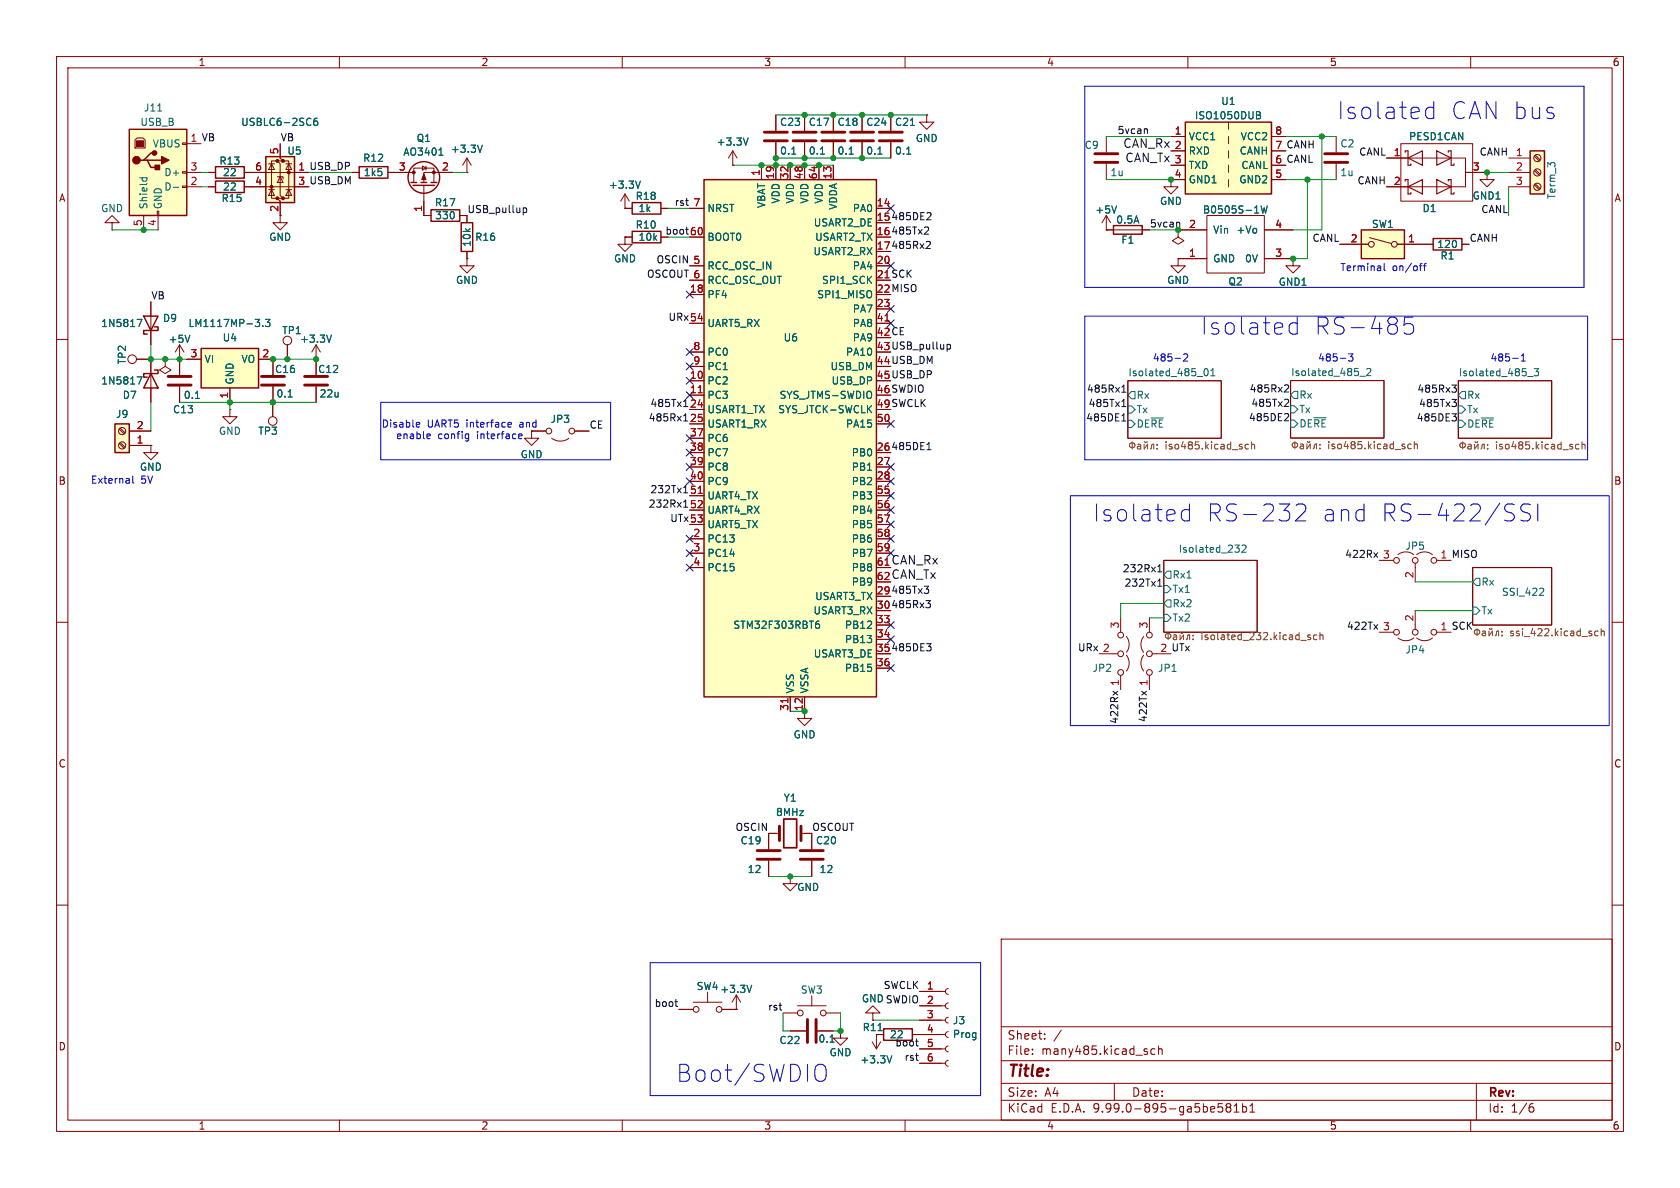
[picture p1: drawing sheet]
<svg xmlns="http://www.w3.org/2000/svg" width="297mm" height="210mm" viewBox="0 0 297 210" stroke-linecap="round" stroke-linejoin="round" font-family="sans-serif">
<g fill="none" stroke="#840000" stroke-width=".18">
<path d="M10 10h277v190h-277zM12 12h273v186h-273zM60 10v2M110 10v2M160 10v2M210 10v2M260 10v2M74.9 38.1h1.3M81.3 38.1h1.2v1.3M82.5 30.5h.1M82.5 27.9l-.7 1.3M82.5 27.9l.8 1.3"/>
<path d="M82.5 27.9v2.6M110.5 36.8h1.3M116.8 36.8h1.3M129.5 29.2h.1M129.5 26.7l-.7 1.2M129.5 26.7l.8 1.2M129.5 26.7v2.5M137.2 20.3v2.8M137.2 25.1v2.8M147.3 20.3v2.8M147.3 25.1v2.8M152.4 20.3v2.8"/>
<path d="M152.4 25.1v2.8M245.1 27.9h3.8M245.1 33h3.8M247.6 25.4h12.7v10.2h-12.7zM249.2 27.9h9.9v5.1h-9.9M259.1 30.5h3.8M26.7 53.3v7.7M82.5 45.7v1.3h-1.2l1.2 1.3 1.3-1.3h-1.3M82.5 45.7h.1M82.5 44.5v1.2M10 60h2M24.1 63.5h2.6"/>
<path d="M31.7 63.5h.1M31.7 61l-.7 1.2M31.7 61l.8 1.2M31.7 61v2.5M48.3 63.5v2.8M48.3 68.3v2.8M50.8 61v2.5M55.9 63.5h.1M55.9 61v5.3M55.9 68.3v2.8M55.9 61l-.8 1.2M55.9 61l.7 1.2"/>
<path d="M199.4 67.3h16.5v10.2h-16.5zM228.2 67.3h16.5v10.1h-16.5zM257.8 67.3h16.5v10.2h-16.5zM285 60h2M205.7 99.1h16.5v12.7h-16.5zM10 110h2M202.2 115.8a2.26 2.26 0 0 0 0 2.8M202.2 112.5a2.26 2.26 0 0 0 0 2.8M203.2 109.2v2.6M203.2 119.4v2.5M203.7 115.6h.8M243.8 111.8h2.6"/>
<path d="M247.1 112.8a2.26 2.26 0 0 0 2.8 0M250.2 108v3.3M250.4 112.8a2.26 2.26 0 0 0 2.8 0M254 111.8h2.5M260.3 100.3h14v10.2h-14zM285 110h2M142.2 125.7v1.3h1.3l-1.3 1.3-1.2-1.3h1.2M10 160h2M138.4 179.1h2.6M141 177.8h5M143.5 176v1.8M146 179.1h2.6"/>
<path d="M154.3 179.1h1.3l-1.3-1.3-1.3 1.3h1.3v1.2M177 166h108v32h-108zM285 160h2M60 198v2M110 198v2M139.7 182.2h2.8M144.5 182.2h2.8M154.3 180.3h.1M154.9 182.9h1.3M160 198v2M161.3 182.9h1.3M177 194.5h108"/>
<path d="M177 191.5h108M177 187.5h108M177 181.5h108M182.5 186.3v.1M182.5 185.5v.1M184.7 183.6v.1M184.7 182.8v.1M187.6 182.1l-1.3 2M197 191.5v3M204.2 185.5l-.5-.1-.2 .3v.4l.1 .2h.6M204.8 185.5l.2-.1 .4 .1 .1 .9M204.8 184.9v1.5"/>
<path d="M210 198v2M215.4 195.1h.7M215.9 195.7l.3 .3v.3l-.3 .3M217 195.7l-.3-.2 .3-.4 .5 .1 .1 .2-.3 .3M217 195.7l-.3 .3 .1 .5 .2 .1 .5-.1 .1-.2-.1-.4-.2-.2M217 195.7h.3M218.2 196.6h.8M218.2 195.5l.4-.4v1.5M219.7 195.7l.4-.1 .3 .3v.4l-.2 .2h-.5M219.7 195.1v1.5M221 196.6h.8M221 195.5l.4-.4v1.5"/>
<path d="M260 198v2M261 191.5v6.5M270.6 195.7h.4l.2 .3-.1 .5-.5 .1M271 195.1l-.4 .1"/>
<circle cx="23.4" cy="63.5" r=".76"/>
<circle cx="50.8" cy="60.2" r=".76"/>
<circle cx="203.2" cy="118.9" r=".51"/>
<circle cx="203.2" cy="115.6" r=".51"/>
<circle cx="203.2" cy="112.3" r=".51"/>
<circle cx="246.9" cy="111.8" r=".51"/>
<circle cx="250.2" cy="111.8" r=".51"/>
<circle cx="253.5" cy="111.8" r=".51"/>
<circle cx="141.5" cy="179.1" r=".51"/>
<circle cx="145.5" cy="179.1" r=".51"/>
</g>
<g fill="none" stroke="#006464" stroke-width=".18">
<path d="M85.3 25.7l-.5 1.2M132.3 24.4l-.5 1.3M140 27.2h.7M150.1 27.2h.7M155.2 27.2h.7M24.2 56.5h.9l-.6 1.2M33.6 59.3l-.5 1.2M58.6 59.2l-.4 1.3M50.9 70.2h.8M199.4 74.3h.6l.7 .6-.7 .7h-.6zM199.4 71.8h.6l.7 .6-.7 .6h-.6zM200 69.2h.7v1.3h-.7l-.6-.6z"/>
<path d="M203.5 73.9h2.2M213 65.3l.2-.1a.68 .68 0 0 1 .4 .6 .68 .68 0 0 1-.4 .6l-.2-.1-.1-.3zM214.1 66.4h.7M214.1 65.5l.3-.3v1.2M228.2 74.3h.6l.6 .6-.6 .6h-.6zM228.2 71.7h.6l.6 .7-.6 .6h-.6zM228.2 69.8l.6-.6h.6v1.2h-.6zM232.3 73.9h2.1M240.4 66.5h1M241.6 65.3l.5-.2 .2 .4-.7 .9h.7M257.8 74.3h.6l.7 .6-.7 .7h-.6zM257.8 71.8h.6l.7 .6-.7 .6h-.6z"/>
<path d="M257.8 69.9l.6-.7h.7v1.3h-.7zM261.9 73.9h2.2M270.1 66.6h.9M271.2 65.2h.8l-.4 .4 .3 .2v.5l-.1 .1-.6-.1M218.3 96.4h.8l-.4 .4M218.8 96.8l.3 .3v.3l-.3 .2M219.6 96.5l.5-.1 .2 .3-.8 .9h.8M205.7 108.6h.7l.6 .6-.6 .7h-.7zM205.7 103.5h.7l.6 .6-.6 .7h-.7zM206.4 106h.6v1.3h-.6l-.7-.6zM206.4 101h.6v1.2h-.6l-.7-.6zM260.3 107.3h.7l.6 .7-.6 .6h-.7z"/>
<path d="M261 102.2h.6v1.3h-.6l-.7-.6zM272.7 104l.2 .2-.1 .3-.7 .7h.8M146.7 184.2h.8M155.2 182.2h.8"/>
</g>
<g fill="none" stroke="#725600" stroke-width=".18">
<path d="M200.2 78.1v1.3M201.1 78.6h.5l.1 .8M201.7 78.8l-.5 .1-.1 .2 .1 .3 .5-.1M202.3 78.5v.9l.6-.9v.9M202.3 78l.2 .2 .3-.2M203.4 79.4l.4-.9h.2v.9M204.6 79.3v.1M204.6 78.6v.1M220.7 78.6l-.3-.1-.3 .3 .1 .5h.5M221.3 78.7l.1-.2 .3 .1 .1 .8M221.3 78.1v1.3M228.9 78.1v1.2"/>
<path d="M229.9 78.6h.5v.7M230.4 78.8l-.4 .1-.2 .1 .2 .3h.4M231 78.5v.8l.6-.8v.8M231.1 78l.2 .2 .3-.2M232.1 79.3l.5-.8h.1v.8M233.3 78.6v.1M233.3 79.2v.1M249.5 78.6l-.4-.1-.2 .2 .1 .6h.5M250 78.6l.2-.1 .3 .1 .1 .7M250 78.1v1.2M258.6 78.1v1.3M259.5 78.6h.5l.1 .8"/>
<path d="M260.1 78.8l-.4 .1-.2 .2 .2 .3 .4-.1M260.7 78.5v.9l.6-.9v.9M260.8 78l.1 .2 .3-.2M261.8 79.4l.4-.9h.2v.9M263 79.3v.1M263 78.6v.1M279.1 78.6l-.3-.1-.3 .3 .2 .5h.4M279.7 78.7l.2-.2 .3 .1v.8M279.7 78.1v1.3M206.5 111.8v1.3M207.5 112.3h.5v.8M208 112.5l-.4 .1-.2 .2 .2 .3 .4-.1"/>
<path d="M208.6 112.2v.9l.6-.9v.9M208.7 111.8l.2 .1 .3-.1M209.7 113.1l.4-.9h.2v.9M210.9 113v.1M210.9 112.3v.1M231.2 112.5l.5 .3-.2 .3-.3-.1M231.7 112.3l-.3-.1-.2 .2M232.8 112.3l-.4-.1-.2 .3 .1 .5h.5M233.4 112.4l.1-.2 .3 .1 .1 .8M233.4 111.8v1.3M260.7 111.5a.48 .48 0 0 1 .7-.1 .48 .48 0 0 1 0 .7l-.4 .1-.3-.2M261.1 111.1v1.3"/>
<path d="M262.1 111.6h.5v.8M262.6 111.9h-.4l-.2 .2 .2 .3 .4-.1M263.2 111.6v.8l.6-.8v.8M263.3 111.1l.2 .1 .3-.1M264.3 112.4l.4-.8h.2v.8M265.5 112.3v.1M265.5 111.6v.1M282.5 111.6h-.3l-.3 .2 .1 .5h.5M283.1 111.7l.1-.1h.4v.8M283.1 111.1v1.3"/>
<circle cx="200.2" cy="78.7" r=".47"/>
<circle cx="228.9" cy="78.7" r=".47"/>
<circle cx="258.6" cy="78.7" r=".47"/>
<circle cx="206.5" cy="112.4" r=".47"/>
</g>
<path d="M76.2 37.1h5.1v2h-5.1zM81.5 39.4h2.1v5.1h-2.1zM111.8 35.8h5v2h-5zM25.4 55.9h2.5l-1.2 2.5zM27.3 57.8h.6v.6h-2.5v.7h.6M156.2 181.9h5.1v2h-5.1z" fill="none" stroke="#840000" stroke-width=".25"/>
<path d="M135.1 23.4h4.1M135.1 24.9h4.1M145.3 23.4h4.1M145.3 24.9h4.1M150.4 23.4h4M150.4 24.9h4M46.2 66.5h4.1M46.2 68.1h4.1M53.8 66.5h4.1M53.8 68.1h4.1M142.7 180.2v4.1M144.3 180.2v4.1" fill="none" stroke="#840000" stroke-width=".51"/>
<path d="M248.4 26.9v-.2h.5v2.5h.5v-.2M248.4 32v-.2h.5v2.5h.5v-.3M248.9 27.9l2.6-1.2v2.5zM248.9 33l2.6-1.2v2.5zM254 26.7l2.5 1.2-2.5 1.3zM254 31.8l2.5 1.2-2.5 1.3zM256 26.9v-.2h.5v2.5h.5v-.2M256 32v-.2h.5v2.5h.5v-.3" fill="none" stroke="#840000" stroke-width=".2"/>
<path d="M270.5 26.7h2.5v7.6h-2.5z" fill="#ffffc2"/>
<path d="M270.5 26.7h2.5v7.6h-2.5z" fill="none" stroke="#840000" stroke-width=".25"/>
<g fill="none" stroke="#840000" stroke-width=".18">
<path d="M262.9 30.5v1.3h1.3l-1.3 1.2-1.3-1.2h1.3M262.9 30.5h.1M266.7 27.9h3.8M266.7 30.5h3.8M266.7 33h3.8M271.2 27.6l.9 .8M271.2 30.1l.9 .9M271.2 32.7l.9 .8M271.4 27.4l.9 .9M271.4 30l.9 .8M271.4 32.5l.9 .9"/>
<circle cx="271.8" cy="30.5" r=".63"/>
<circle cx="271.8" cy="33" r=".63"/>
<circle cx="271.8" cy="27.9" r=".63"/>
</g>
<path d="M124.5 31.8h30.4v91.4h-30.4z" fill="#ffffc2"/>
<path d="M124.5 31.8h30.4v91.4h-30.4zM253.4 42.2h5v2h-5z" fill="none" stroke="#840000" stroke-width=".25"/>
<g fill="none" stroke="#840000" stroke-width=".18">
<path d="M121.9 36.8h2.6M134.6 29.2v2.6M137.2 29.2v2.6M139.7 29.2v2.6M142.2 20.3v2.8M142.2 25.1v2.8M142.2 29.2v2.6M144.8 29.2v2.6M147.3 29.2v2.6M154.9 36.8h2.6M154.9 39.4h2.6M236.2 24.1v2.8"/>
<path d="M236.2 29v2.8M121.9 41.9h2.6M121.9 47h2.6M121.9 49.5h2.6M121.9 52.1h2.6M121.9 57.2h2.6M154.9 41.9h2.6M154.9 47h2.6M154.9 57.2h2.6M154.9 44.5h2.6M154.9 54.6h2.6M252.1 43.2h1.3"/>
<path d="M258.4 43.2h1.3M121.9 62.2h2.6M121.9 64.8h2.6M121.9 67.3h2.6M121.9 69.9h2.6M121.9 72.4h2.6M121.9 74.9h2.6M121.9 77.5h2.6M154.9 74.9h2.6M121.9 80h2.6M121.9 82.6h2.6M121.9 85.1h2.6"/>
<path d="M121.9 87.6h2.6M121.9 90.2h2.6M121.9 92.7h2.6M121.9 95.3h2.6M121.9 97.8h2.6M154.9 80h2.6M154.9 82.6h2.6M154.9 85.1h2.6M154.9 87.6h2.6M154.9 90.2h2.6M154.9 92.7h2.6M154.9 95.3h2.6"/>
<path d="M154.9 97.8h2.6M121.9 100.3h2.6M154.9 100.3h2.6M154.9 102.9h2.6M154.9 105.4h2.6M154.9 108h2.6M154.9 110.5h2.6M154.9 113h2.6M154.9 115.6h2.6M154.9 118.1h2.6M139.7 123.2v2.5M142.2 123.2v2.5"/>
<path d="M135.9 147.3h1.9M141.6 147.3h1.9M162.6 175.3h4.5M162.6 177.8h4.5M167.6 174.8l-.3 .1-.2 .4 .2 .3 .3 .2M167.6 177.3l-.3 .1-.2 .4 .2 .4 .3 .1M167.6 179.8l-.3 .2-.2 .3 .2 .4 .3 .1M154.2 184.2l.7 1.2M154.9 182.9v2.5M155.7 184.2l-.8 1.2M162.6 180.3h4.5M162.6 182.9h4.5"/>
<path d="M162.6 185.4h4.5M162.6 188h4.5M167.6 182.4l-.3 .1-.2 .4 .2 .3 .3 .2M167.6 184.9l-.3 .2-.2 .3 .2 .4 .3 .1M167.6 187.5l-.3 .1-.2 .4 .2 .3 .3 .2"/>
</g>
<path d="M156.5 56.7h.7M123.4 69.4h.8M123.4 87.2h.8M156.5 99.9h.7M139.3 123.5v.7" fill="none" stroke="#a90000" stroke-width=".18"/>
<path d="M145 27.2h.8M153.5 72.2l.6 .8M153.9 69.2a.9 .9 0 0 1 0 1.2M154.1 71.7l-.7 .7M144.3 110.3h.3l.3 .2-.1 .5h-.5M144.8 109.8l-.5 .1M157.7 186.6l-.5 1.3" fill="none" stroke="#006464" stroke-width=".18"/>
<path d="M140.2 23.4h4.1M140.2 24.9h4.1M234.2 27.2h4.1M234.2 28.7h4.1M137.8 146.1v2.5M141.6 146.1v2.5" fill="none" stroke="#840000" stroke-width=".51"/>
<path d="M138.6 144.8h2.2v5.1h-2.2z" fill="none" stroke="#840000" stroke-width=".3"/>
<path d="M240.7 40.6h7.6v5.1h-7.6z" fill="#ffffc2"/>
<g fill="none" stroke="#840000" stroke-width=".18">
<path d="M236.9 43.2h5M242.1 42l3.9 1.1M247 43.2h5.1M148.6 182.2v1.3h1.3l-1.3 1.3-1.3-1.3h1.3M148.6 182.2h.1"/>
<circle cx="242.4" cy="43.2" r=".51"/>
<circle cx="246.5" cy="43.2" r=".51"/>
</g>
<path d="M240.7 40.6h7.6v5.1h-7.6z" fill="none" stroke="#840000" stroke-width=".25"/>
<path d="M20.3 74.9h2.6v5.1h-2.6z" fill="#ffffc2"/>
<path d="M20.3 74.9h2.6v5.1h-2.6zM26.7 66l1.2 2.6h-2.5zM27.3 65.4h.6v.6h-2.5v.7h.6" fill="none" stroke="#840000" stroke-width=".25"/>
<g fill="none" stroke="#840000" stroke-width=".18">
<path d="M19.8 39.4h1.3l-1.3-1.3-1.3 1.3h1.3v1.2M207 31.8v1.2h1.3l-1.3 1.3-1.3-1.3h1.3M213.4 38.1h10.1v10.2h-10.1zM19.8 40.6h.1M110.5 41.9v1.3h1.3l-1.3 1.3-1.3-1.3h1.3M110.5 41.9h.1M208.3 45.7v1.3h1.2l-1.2 1.3-1.3-1.3h1.3M208.3 45.7h.1M208.3 40.6h5.1M208.3 45.7h5.1M223.5 40.6h5.1M223.5 45.7h5.1"/>
<path d="M21.1 78.4l.8 .8M21.1 75.9l.8 .8M21.3 78.2l.8 .9M21.3 75.7l.8 .8M22.9 78.7h3.8M22.9 76.2h3.8M26.7 78.7v1.3h1.2l-1.2 1.3-1.3-1.3h1.3M26.7 78.7h.1M26.7 63.5v7.6M29.2 63.5v1.3l1 .6-1 .6-1-.6 1-.6M29.2 63.5h.1M31.7 63.5v2.8"/>
<path d="M31.7 68.3v2.8M243.8 99.1h2.6M247.1 98a2.26 2.26 0 0 1 2.8 0M250.2 99.6v3.3M250.4 98a2.26 2.26 0 0 1 2.8 0M254 99.1h2.5M194.3 115.6h3.3M198.1 109.2v2.6M198.1 119.4v2.5M199.1 112.5a2.26 2.26 0 0 1 0 2.8M199.1 115.8a2.26 2.26 0 0 1 0 2.8"/>
<circle cx="21.6" cy="78.7" r=".63"/>
<circle cx="21.6" cy="76.2" r=".63"/>
<circle cx="246.9" cy="99.1" r=".51"/>
<circle cx="250.2" cy="99.1" r=".51"/>
<circle cx="253.5" cy="99.1" r=".51"/>
<circle cx="198.1" cy="112.3" r=".51"/>
<circle cx="198.1" cy="115.6" r=".51"/>
<circle cx="198.1" cy="118.9" r=".51"/>
</g>
<path d="M222.9 36.4l.3 1.3 .3-.9 .2 .9 .3-1.3M24.2 66.6h.9l-.6 1.3M34.6 70.4h.7" fill="none" stroke="#006464" stroke-width=".18"/>
<path d="M29.7 66.5h4.1M29.7 68.1h4.1" fill="none" stroke="#840000" stroke-width=".51"/>
<path d="M22.9 22.9h10.1v15.2h-10.1z" fill="#ffffc2"/>
<path d="M22.9 22.9h10.1v15.2h-10.1zM25.4 28.3h.6l.7 1.3h1.2M26 28.3h2.6M27.3 27.1h-.6l-1.3 1.2h-.6" fill="none" stroke="#840000" stroke-width=".25"/>
<path d="M23.9 24.8l.4-.4h1l.4 .4v1.4h-1.8zM25.4 38.1v2.5M27.8 37.3h.3v.8h-.3zM27.9 38.1v2.5M32.3 25.3h.7v.2h-.7zM32.3 30.4h.7v.2h-.7zM32.3 32.9h.7v.2h-.7zM33 25.4h2.6M33 30.5h2.6M33 33h2.6M208.3 40.6v1.3l1 .6-1 .7-1-.7 1-.6" fill="none" stroke="#840000" stroke-width=".18"/>
<path d="M24.1 24.9h1.3v1h-1.3z" fill="#840000" stroke="#840000" stroke-width=".18"/>
<g fill="#840000" stroke="#840000" stroke-width=".25">
<path d="M27.4 29.2h.8v.8h-.8z"/>
<path d="M28.6 27.7l1.2 .6-1.2 .7z"/>
<circle cx="24.1" cy="28.3" r=".63"/>
<circle cx="27.3" cy="27.1" r=".38"/>
</g>
<path d="M27.9 19.6h.7M24.7 31.4h1.3M25.2 31.4l-.1 .4M25.9 31.4l.1 .4M30.6 33.1h1" fill="none" stroke="#006464" stroke-width=".18"/>
<path d="M35.6 61.6h10.1v7h-10.1z" fill="#ffffc2"/>
<path d="M35.6 61.6h10.1v7h-10.1z" fill="none" stroke="#840000" stroke-width=".25"/>
<path d="M33 63.5h2.6M40.6 68.6v2.5M45.7 63.5h2.6" fill="none" stroke="#840000" stroke-width=".18"/>
<path d="M45.1 56.5h.8l-.4 .4M45.8 57.1v.5M46.4 57.6v.1M46.9 56.5h.8l-.4 .4 .4 .2v.5l-.2 .1-.6-.1" fill="none" stroke="#006464" stroke-width=".18"/>
<path d="M209.5 21.6h15.3v12.7h-15.3z" fill="#ffffc2"/>
<g fill="none" stroke="#840000" stroke-width=".25">
<path d="M38.1 32h5.1v2h-5.1zM63.5 29.5h5.1v2h-5.1zM72.6 32.3h1.1M73 32.8h3.8M74.4 32.3h1M76.2 32.3h1M196.8 39.9h5.1v1.5h-5.1zM209.5 21.6h15.3v12.7h-15.3zM111.8 40.9h5v2h-5z"/>
<circle cx="74.9" cy="31.4" r="2.79"/>
</g>
<g fill="none" stroke="#840000" stroke-width=".18">
<path d="M36.8 33h1.3M43.2 33h1.2M49.5 38.1v1.3h1.3l-1.3 1.2-1.2-1.2h1.2M62.2 30.5h1.3M68.6 30.5h4.6M73.2 32.3v-2.6h3.5v2.6M74.7 29.3l.6 .4-.6 .4zM74.9 32.8v5.3M75.3 29.3v.8M80 30.5h-5.1v1.8M110.5 36.8h.1M110.5 34.3l-.8 1.3"/>
<path d="M110.5 34.3l.8 1.3M110.5 34.3v2.5M157.5 20.3v2.8M157.5 25.1v2.8M163.8 20.3v1.3h1.3l-1.3 1.3-1.2-1.3h1.2M163.8 20.3h.1M195.6 38.1l-.8 1.3M195.6 38.1l.7 1.3M195.6 24.1v2.8M195.6 29v2.8M195.6 38.1v2.5M207 24.1h2.5"/>
<path d="M207 26.7h2.5M207 29.2h2.5M207 31.8h2.5M217.2 21.6v1.3M217.2 24.1v1.3M217.2 26.7v1.2M217.2 29.2v1.3M217.2 31.8v1.2M224.8 24.1h2.5M224.8 26.7h2.5M224.8 29.2h2.5M224.8 31.8h2.5"/>
<path d="M110.5 41.9h1.3M116.8 41.9h1.3M195.6 40.6h.1M195.6 40.6h7.6M228.6 45.7v1.3h1.3l-1.3 1.3-1.3-1.3h1.3M228.6 45.7h.1M40.6 72.4v1.3h1.3l-1.3 1.2-1.2-1.2h1.2M40.6 72.4h.1M48.2 71.1v2.6M135.9 147.3v2.8M135.9 152.1v2.8M139.7 154.9v1.3h1.3l-1.3 1.3-1.3-1.3h1.3"/>
<path d="M139.7 154.9h.1M143.5 147.3v2.8M143.5 152.1v2.8M120 178.4h2.6M122.6 177.2h5M125.1 175.4v1.8M127.6 178.4h2.6M130.2 178.4h.1M130.2 175.9l-.8 1.3M130.2 175.9l.7 1.3M130.2 175.9v2.5"/>
<circle cx="48.2" cy="74.4" r=".76"/>
<circle cx="123.1" cy="178.4" r=".51"/>
<circle cx="127.1" cy="178.4" r=".51"/>
</g>
<path d="M222.1 19.7l.6 .2 .1 .2-.2 .2M77.6 27.4h.7M113.2 32l-.4 1.3M160.3 27.2h.7M160.9 22.2h.8M197.4 36.4l-.4 1.3M222.1 20.3h.5M222.6 20.3l.3 .3-.1 .3-.7 .1M132.9 174.2l-.4 1.2" fill="none" stroke="#006464" stroke-width=".18"/>
<path d="M155.4 23.4h4.1M155.4 24.9h4.1M193.5 27.2h4.1M193.5 28.7h4.1M133.9 150.4h4M133.9 151.9h4M141.5 150.4h4M141.5 151.9h4" fill="none" stroke="#840000" stroke-width=".51"/>
<g fill="#840000" stroke="#840000" stroke-width=".18">
<path d="M74.9 30.7l.4 1.1h-.8z"/>
<circle cx="73.2" cy="30.5" r=".25"/>
<circle cx="76.7" cy="30.5" r=".25"/>
</g>
<path d="M47 27.7h5.1v8.1h-5.1z" fill="#ffffc2"/>
<g fill="#840000" stroke="#840000" stroke-width=".18">
<circle cx="51.1" cy="30.5" r=".25"/>
<circle cx="50" cy="28.4" r=".25"/>
<circle cx="50" cy="35.1" r=".25"/>
<circle cx="49" cy="28.4" r=".25"/>
<circle cx="49" cy="35.1" r=".25"/>
<circle cx="48" cy="33" r=".25"/>
</g>
<g fill="none" stroke="#840000" stroke-width=".18">
<path d="M36.8 30.5h1.3M36.8 33h1.3M43.2 30.5h11.4M43.2 33h11.4M47.5 33.5h1M47.5 29h1M48 29l.5 1h-1zM48 33.5l.5 1h-1zM49 31.2h1v.4M49 28.4h-1v6.7h1M49.5 25.4v2.5l.5 .5h-1l.5 .6v5.5l.5 .6h-1l.5 .5v2.5M49.5 31.2l.5 1.1h-1z"/>
<path d="M50 28.4h1.1v6.7h-1.1M50.5 33.5h1.1M50.5 29h1.1M51.1 29l.5 1h-1.1zM51.1 33.5l.5 1h-1.1zM62.2 30.5h1.3M68.6 30.5h3.8M74.9 35.6v2.5h1.3M77.5 30.5h2.5M81.3 38.1h1.2v1.3M82.5 30.5h.1M110.5 36.8h.1"/>
<path d="M110.5 36.8h1.3M116.8 36.8h1.3M121.9 36.8h2.6M129.5 29.2h.1M134.6 29.2v2.6M137.2 20.3v2.8M137.2 25.1v2.8M137.2 29.2v2.6M139.7 29.2v2.6M142.2 20.3v2.8M142.2 25.1v2.8M142.2 29.2v2.6"/>
<path d="M144.8 29.2v2.6M147.3 20.3v2.8M147.3 25.1v2.8M147.3 29.2v2.6M152.4 20.3v2.8M152.4 25.1v2.8M154.9 36.8h2.6M154.9 39.4h2.6M157.5 20.3v2.8M157.5 25.1v2.8M163.8 20.3h.1M207 24.1h2.5"/>
<path d="M207 26.7h2.5M207 29.2h2.5M207 31.8h2.5M224.8 24.1h2.5M224.8 26.7h2.5M224.8 29.2h2.5M224.8 31.8h2.5M245.1 33h3.8M245.1 27.9h3.8M259.1 30.5h3.8M262.9 30.5h.1M26.7 53.3v2.6"/>
<path d="M26.7 58.4v2.6M82.5 45.7h.1M82.5 44.5v1.2M110.5 41.9h.1M110.5 41.9h1.3M116.8 41.9h1.3M121.9 41.9h2.6M121.9 47h2.6M121.9 49.5h2.6M121.9 52.1h2.6M121.9 57.2h2.6M154.9 41.9h2.6"/>
<path d="M154.9 47h2.6M154.9 57.2h2.6M154.9 44.5h2.6M154.9 54.6h2.6M195.6 40.6h.1M195.6 40.6h1.2M201.9 40.6h1.3M208.3 45.7h.1M208.3 40.6h5.1M208.3 45.7h5.1M223.5 40.6h5.1M223.5 45.7h5.1"/>
<path d="M228.6 45.7h.1M236.9 43.2h5M247 43.2h6.4M258.4 43.2h1.3M22.9 76.2h3.8M22.9 78.7h3.8M24.1 63.5h2.6v2.5M26.7 78.7h.1M26.7 68.6v2.5M29.2 63.5h.1M31.7 63.5h.1M31.7 63.5v2.8"/>
<path d="M31.7 68.3v2.8M33 63.5h2.6M40.6 68.6v2.5M45.7 63.5h2.6v2.8M48.2 71.1v2.6M48.3 68.3v2.8M50.8 61v2.5M55.9 63.5h.1M55.9 63.5v2.8M55.9 68.3v2.8M96.5 76.2h-2.5v1.3h1.2l-1.2 1.2-1.3-1.2h1.3M97.5 77.5a2.54 2.54 0 0 0 3.1 0"/>
<path d="M101.6 76.2h2.5M121.9 62.2h2.6M121.9 64.8h2.6M121.9 67.3h2.6M121.9 69.9h2.6M121.9 72.4h2.6M121.9 74.9h2.6M121.9 77.5h2.6M154.9 74.9h2.6M121.9 80h2.6M121.9 82.6h2.6M121.9 85.1h2.6"/>
<path d="M121.9 87.6h2.6M121.9 90.2h2.6M121.9 92.7h2.6M121.9 95.3h2.6M121.9 97.8h2.6M154.9 80h2.6M154.9 82.6h2.6M154.9 85.1h2.6M154.9 87.6h2.6M154.9 90.2h2.6M154.9 92.7h2.6M154.9 95.3h2.6"/>
<path d="M154.9 97.8h2.6M121.9 100.3h2.6M154.9 100.3h2.6M154.9 102.9h2.6M154.9 105.4h2.6M154.9 108h2.6M154.9 110.5h2.6M154.9 113h2.6M154.9 115.6h2.6M154.9 118.1h2.6M139.7 123.2v2.5M142.2 123.2v2.5"/>
<path d="M135.9 152.1v2.8M137.2 147.3h-1.3v2.8M139.7 154.9h.1M142.2 147.3h1.3v2.8M143.5 152.1v2.8M120 178.4h2.6M127.6 178.4h2.6M130.2 178.4h.1M162.6 175.3h3.8M162.6 177.8h3.8M139.7 182.2h2.8M144.5 182.2h2.8"/>
<path d="M148.6 182.2h.1M154.3 180.3h.1M154.9 182.9h1.3M161.3 182.9h5.1M162.6 180.3h3.8M162.6 185.4h3.8M162.6 188h3.8"/>
<circle cx="97" cy="76.2" r=".51"/>
<circle cx="101.1" cy="76.2" r=".51"/>
</g>
<path d="M38.1 29.5h5.1v2h-5.1zM47 27.7h5.1v8.1h-5.1z" fill="none" stroke="#840000" stroke-width=".25"/>
<g fill="none" stroke="#006464" stroke-width=".18">
<path d="M222.1 19.7l.6 .2 .1 .2-.2 .2M56.1 20.9l-.4 .1a.86 .86 0 0 0 0 1.2l.4-.2 .1-.4-.3-.2h-.3l-.1 .2M77.6 27.4h.7M85.3 25.7l-.5 1.2M113.2 32l-.4 1.3M132.3 24.4l-.5 1.3M140 27.2h.7M145 27.2h.8M150.1 27.2h.7M155.2 27.2h.7M160.3 27.2h.7M160.9 22.2h.8"/>
<path d="M197.4 36.4l-.4 1.3M222.1 20.3h.5M222.6 20.3l.3 .3-.1 .3-.7 .1M222.9 36.4l.3 1.3 .3-.9 .2 .9 .3-1.3M24.2 56.5h.9l-.6 1.2M33.6 59.3l-.5 1.2M45.1 56.5h.8l-.4 .4M45.8 57.1v.5M46.4 57.6v.1M46.9 56.5h.8l-.4 .4 .4 .2v.5l-.2 .1-.6-.1M58.6 59.2l-.4 1.3M24.2 66.6h.9l-.6 1.3"/>
<path d="M34.6 70.4h.7M50.9 70.2h.8M153.5 72.2l.6 .8M153.9 69.2a.9 .9 0 0 1 0 1.2M154.1 71.7l-.7 .7M144.3 110.3h.3l.3 .2-.1 .5h-.5M144.8 109.8l-.5 .1M132.9 174.2l-.4 1.2M146.7 184.2h.8M155.2 182.2h.8M157.7 186.6l-.5 1.3"/>
</g>
<g fill="none" stroke="#0f0f0f" stroke-width=".18">
<path d="M92.5 36.7v1.3M92.5 36.8l.4-.1 .2 .3-.1 .5h-.5M164.4 37.6l.2 .2-.1 .3-.7 .8h.8M202.7 22.8l.1 .2v.6M208.4 39.3l.2 .2v.6M163.6 40.1l.5 .1 .1 .3-.8 .9h.8M163.9 42.7h.5l.1 .3-.8 .9h.8M120.9 71.9h.7M120.9 74.4h.7M120.9 73.5l.3-.4v1.3M121 70.9l.2-.3v1.3M163.9 79.5h.7"/>
<path d="M164.1 78.4l.1-.2v1.3M167.4 60.9v1.2M167.4 60.9h.4l.2 .2-.1 .6h-.5M198.3 71.9h.7M198.3 68.4l.4-.3v1.2M198.3 74.4h.7M198.3 69.3h.7M198.4 70.9l.3-.3v1.3M198.6 73.3l.1-.2v1.3M227.3 68l.4 .1 .1 .3-.8 .9h.8M227.3 70.6h.4l.1 .3-.8 .9h.8M227.6 73.1l.2 .3v.3l-.8 .7h.8"/>
<path d="M256.7 68.1h.8l-.5 .5 .4 .1 .1 .4-.3 .2h-.3M256.7 70.6h.8l-.5 .5M256.7 73.1h.8l-.5 .5M257.2 71.1l.3 .2v.3l-.3 .3M257.2 73.6l.3 .3v.3l-.3 .2M120.9 88.8l.3-.4v1.3M120.9 89.7h.7M120.9 87.1h.7M121 86.1l.2-.3v1.3M242.9 97.7l.7 .8M243.6 97.7l-.7 .8M163.4 103.6h.8l-.5 .5"/>
<path d="M163.7 106.2h.8l-.4 .5 .3 .1 .1 .4-.3 .2h-.3M163.8 113.8h.8l-.4 .5M163.9 104.1l.3 .3v.3l-.3 .2M164.4 114.3l.2 .2v.3l-.2 .3M204.7 101.1h.7M204.7 100.2l.3-.4v1.3M204.7 103.6h.7M204.8 102.7l.2-.3v1.2M242.9 110.4l.7 .8M243.6 110.4l-.7 .8M196.8 122.2l.8 .7M197.6 122.2l-.8 .7"/>
<path d="M201.8 122.2l.9 .7M202.7 122.2l-.9 .7M119.3 177.1h.5M119.6 177.9h.2M161.9 184.1h.4M162.1 184.8l.2 .1"/>
</g>
<g fill="none" stroke="#0000c2" stroke-width=".18">
<path d="M191.8 15.2h88.2v35.6h-88.2zM253.5 18v3M253.5 19.1l-.3-.1h-.6l-.4 .3-.2 .2M252 20.4l.2 .3 .4 .3h.6l.3-.2M191.8 55.9h88.9v25.4h-88.9zM227.9 58.5l.1 .3 .5 .3h.5l.3-.2M229.3 56.1v3M229.3 57.2l-.3-.1h-.5l-.5 .3-.1 .2M244.7 46.6v1.1l.2 .1M249.8 56.1h-1.5l-.1 1.4 .4-.3h.7l.3 .2 .3 .4v.7l-.1 .3-.5 .3h-.7l-.4-.3M250.9 47h.5M251.4 46.6l-.3 .2"/>
<path d="M251.7 47h.4M252.1 46.6l-.3 .2v1M67.3 71.1h40.6v10.2h-40.6zM73.8 74.7h.3l.1 .3-.6 .1M74.1 75.4l-.3 .1M75.7 76.7l.3 .1 .1 .2-.6 .1M76 77.5l-.3 .1M82.5 76.7l.4 .1M82.9 77.5l-.4 .1M82.9 76.7v1l-.3 .3M89.9 75.4h.5M89.9 74.7h.3l.2 .3-.6 .1"/>
<path d="M91.7 77.5h.5M91.7 76.8l.4-.1 .2 .3-.6 .1M209.2 62.7l.5-.1 .3 .3-.8 .9h.8M238.4 62.6h.8l-.4 .4 .3 .2v.5l-.2 .1-.5-.1M267.4 63.3h1M268.9 63.8h.8M268.9 62.9l.4-.3v1.2M23.5 84.1v1.1l.1 .2M189.2 87.6h95.3v40.7h-95.3zM208.9 91.5l.1 .3 .4 .3h.6l.3-.2M210.3 89.1v3M210.3 90.2l-.3-.1h-.6l-.4 .3-.1 .3"/>
<path d="M229.1 89.4l.5-.3h.7a.81 .81 0 0 1 .4 1.3l-1.7 1.7h1.9M266.6 90.5a1.1 1.1 0 0 1 1.1 .7 .77 .77 0 0 1-.6 .9h-.7M266.6 89.1h.7l.4 .1M270.6 89.2l-.5-.1h-.7a.73 .73 0 0 0-.6 .7 .73 .73 0 0 0 .6 .7 1.1 1.1 0 0 1 1.2 .7 .77 .77 0 0 1-.6 .9h-.7l-.4-.2M271.9 89.1v3M114.9 170.2h58.5v23.5h-58.5zM144.5 188.3a1 1 0 0 1 1-.1 1 1 0 0 1 .6 .9v1a1 1 0 0 1-.6 1 1 1 0 0 1-1-.1"/>
</g>
<g fill="none" stroke="#009600" stroke-width=".18">
<path d="M35.6 30.5h1.2M35.6 33h1.2M54.6 30.5h7.6M80 30.5h2.5M118.1 36.8h3.8M129.5 29.2h17.8M137.2 20.3h26.6M157.5 27.9h-20.3v1.3M195.6 31.8h11.4M195.6 24.1h11.4M227.3 31.8h8.9M227.3 24.1h8.9"/>
<path d="M231.1 31.8v13.9h-2.5M233.7 24.1v16.5h-5.1M262.9 30.5h3.8M266.7 33v5.1M19.8 40.6h8.1M118.1 41.9h3.8M203.2 40.6h5.1M26.7 61v2.5h6.3M26.7 71.1v5.1M31.7 71.1h24.2M40.6 71.1v1.3M48.3 63.5h7.6"/>
<path d="M203.2 109.2h2.5M205.7 106.7h-7.6v2.5M250.2 108h10.1M250.2 102.9h10.1M139.7 125.7h2.5M135.9 154.9h7.6M138.4 179.1v3.1h1.3M148.6 179.1v3.1h-1.3M154.3 180.3h8.3"/>
</g>
<g fill="none" stroke="#000084" stroke-width=".18">
<path d="M156.9 36.2l1.2 1.2M158.1 36.2l-1.2 1.2M121.3 51.5l1.2 1.2M122.5 51.5l-1.2 1.2M156.9 56.5l1.2 1.3M156.9 46.4l1.2 1.2M156.9 54l1.2 1.2M158.1 56.5l-1.2 1.3M158.1 46.4l-1.2 1.2M158.1 54l-1.2 1.2M121.3 66.7l1.2 1.2M121.3 64.2l1.2 1.2"/>
<path d="M121.3 69.2l1.2 1.3M121.3 76.9l1.2 1.2M121.3 61.6l1.2 1.2M121.3 79.4l1.2 1.2M122.5 66.7l-1.2 1.2M122.5 64.2l-1.2 1.2M122.5 69.2l-1.2 1.3M122.5 76.9l-1.2 1.2M122.5 61.6l-1.2 1.2M122.5 79.4l-1.2 1.2M156.9 74.3l1.2 1.2M158.1 74.3l-1.2 1.2"/>
<path d="M121.3 81.9l1.2 1.3M121.3 97.2l1.2 1.2M121.3 94.6l1.2 1.3M121.3 99.7l1.2 1.2M121.3 84.5l1.2 1.2M122.5 81.9l-1.2 1.3M122.5 97.2l-1.2 1.2M122.5 94.6l-1.2 1.3M122.5 99.7l-1.2 1.2M122.5 84.5l-1.2 1.2M156.9 81.9l1.2 1.3M156.9 89.6l1.2 1.2"/>
<path d="M156.9 97.2l1.2 1.2M156.9 87l1.2 1.2M156.9 92.1l1.2 1.2M156.9 84.5l1.2 1.2M156.9 94.6l1.2 1.3M158.1 81.9l-1.2 1.3M158.1 89.6l-1.2 1.2M158.1 97.2l-1.2 1.2M158.1 87l-1.2 1.2M158.1 92.1l-1.2 1.2M158.1 84.5l-1.2 1.2M158.1 94.6l-1.2 1.3"/>
<path d="M156.9 112.4l1.2 1.2M156.9 109.9l1.2 1.2M156.9 117.5l1.2 1.2M158.1 112.4l-1.2 1.2M158.1 109.9l-1.2 1.2M158.1 117.5l-1.2 1.2"/>
</g>
<path d="M156.5 56.7h.7M123.4 69.4h.8M123.4 87.2h.8M156.5 99.9h.7M139.3 123.5v.7" fill="none" stroke="#a90000" stroke-width=".18"/>
<g fill="#009600" stroke="#009600" stroke-width=".18">
<circle cx="157.5" cy="20.3" r=".46"/>
<circle cx="152.4" cy="27.9" r=".46"/>
<circle cx="152.4" cy="20.3" r=".46"/>
<circle cx="207" cy="31.8" r=".46"/>
<circle cx="208.3" cy="40.6" r=".46"/>
<circle cx="228.6" cy="45.7" r=".46"/>
<circle cx="50.8" cy="63.5" r=".46"/>
<circle cx="48.3" cy="71.1" r=".46"/>
<circle cx="142.2" cy="27.9" r=".46"/>
<circle cx="142.2" cy="29.2" r=".46"/>
<circle cx="137.2" cy="27.9" r=".46"/>
<circle cx="137.2" cy="29.2" r=".46"/>
<circle cx="139.7" cy="29.2" r=".46"/>
<circle cx="134.6" cy="29.2" r=".46"/>
<circle cx="147.3" cy="20.3" r=".46"/>
<circle cx="144.8" cy="29.2" r=".46"/>
<circle cx="147.3" cy="27.9" r=".46"/>
<circle cx="142.2" cy="20.3" r=".46"/>
<circle cx="26.7" cy="63.5" r=".46"/>
<circle cx="29.2" cy="63.5" r=".46"/>
<circle cx="48.2" cy="71.1" r=".46"/>
<circle cx="31.7" cy="63.5" r=".46"/>
<circle cx="55.9" cy="63.5" r=".46"/>
<circle cx="25.4" cy="40.6" r=".46"/>
<circle cx="48.3" cy="63.5" r=".46"/>
<circle cx="40.6" cy="71.1" r=".46"/>
<circle cx="262.9" cy="30.5" r=".46"/>
<circle cx="231.1" cy="31.8" r=".46"/>
<circle cx="233.7" cy="24.1" r=".46"/>
<circle cx="148.6" cy="182.2" r=".46"/>
<circle cx="142.2" cy="125.7" r=".46"/>
<circle cx="139.7" cy="154.9" r=".46"/>
</g>
<g font-size="4.2" fill="#0000c2">
<text x="236.2" y="21.3">Isolated</text>
<text x="256.2" y="21.3">CAN bus</text>
<text x="212.1" y="59.4">Isolated</text>
<text x="232.1" y="59.4">RS-485</text>
<text x="193" y="92.5">Isolated</text>
<text x="213" y="92.5">RS-232</text>
<text x="233.3" y="92.5">and</text>
<text x="243.6" y="92.5">RS-422/SSI</text>
<text x="119.4" y="191.5">Boot/SWDIO</text>
</g>
<text font-size="2.8" fill="#840000" x="178" y="190.9">Title:</text>
<g font-size="2.1" fill="#0f0f0f">
<text x="198.5" y="26.3">CAN_Rx</text>
<text x="198.9" y="28.8">CAN_Tx</text>
<text x="157.5" y="99.9">CAN_Rx</text>
<text x="157.5" y="102.5">CAN_Tx</text>
</g>
<g font-size="2.1" fill="#840000">
<text x="178" y="184">Sheet:</text>
<text x="178" y="186.7">File:</text>
<text x="184.1" y="186.7">many485.kicad_sch</text>
<text x="178" y="196.9">KiCad</text>
<text x="178" y="194.1">Size:</text>
<text x="184.7" y="194.1">A4</text>
<text x="185.7" y="196.9">E.D.A.</text>
<text x="193.3" y="196.9">9.99.0-895-ga5be581b1</text>
<text x="200" y="194.1">Date:</text>
<text x="263" y="194.3">Rev:</text>
<text x="263" y="196.9">Id:</text>
<text x="267.1" y="196.9">1/6</text>
</g>
<g font-size="1.8" fill="#840000">
<text x="35" y="11.9">1</text>
<text x="85" y="11.9">2</text>
<text x="135" y="11.9">3</text>
<text x="185" y="11.9">4</text>
<text x="235" y="11.9">5</text>
<text x="285" y="11.9">6</text>
<text x="10.3" y="35.9">A</text>
<text x="207.6" y="31.5">4</text>
<text x="285.3" y="35.9">A</text>
<text x="203.2" y="40.3">5vcan</text>
<text x="154.9" y="51.8">22 MISO</text>
<text x="154.9" y="59.4">42 CE</text>
<text x="154.9" y="62">43 USB_pullup</text>
<text x="154.9" y="64.5">44 USB_DM</text>
<text x="154.9" y="67.1">45 USB_DP</text>
<text x="154.9" y="69.6">46 SWDIO</text>
<text x="92.1" y="75.8">and</text>
<text x="154.9" y="72.1">49 SWCLK</text>
<text x="10.3" y="85.9">B</text>
<text x="285.3" y="85.9">B</text>
<text x="142" y="125.8" transform="rotate(-90 142 125.8)">12</text>
<text x="10.3" y="135.9">C</text>
<text x="285.3" y="135.9">C</text>
<text x="10.3" y="185.9">D</text>
<text x="152.4" y="182.5">R11</text>
<text x="285.3" y="185.9">D</text>
<text x="35" y="199.9">1</text>
<text x="85" y="199.9">2</text>
<text x="135" y="199.9">3</text>
<text x="185" y="199.9">4</text>
<text x="235" y="199.9">5</text>
<text x="285" y="199.9">6</text>
</g>
<g font-size="1.8" fill="#006464">
<text x="24.7" y="22.5">USB_B</text>
<text x="25.4" y="19.9">J11</text>
<text x="42.5" y="22.5">USBLC6-2SC6</text>
<text x="137.8" y="22.5">C23</text>
<text x="142.9" y="22.5">C17</text>
<text x="148" y="22.5">C18</text>
<text x="153" y="22.5">C24</text>
<text x="158.1" y="22.5">C21</text>
<text x="211.1" y="21.3">ISO1050DUB</text>
<text x="215.8" y="18.8">U1</text>
<text x="26.9" y="26.3">VBUS</text>
<text x="38.7" y="29.3">R13</text>
<text x="50.7" y="27.5">U5</text>
<text x="64.1" y="28.8">R12</text>
<text x="71.2" y="27.7">AO3401</text>
<text x="73.6" y="25.3">Q1</text>
<text x="79.6" y="27.2">+3.3V</text>
<text x="126.6" y="25.9">+3.3V</text>
<text x="137.8" y="27.5">0.1</text>
<text x="142.9" y="27.5">0.1</text>
<text x="148" y="27.5">0.1</text>
<text x="153" y="27.5">0.1</text>
<text x="158.1" y="27.5">0.1</text>
<text x="161.8" y="25.3">GND</text>
<text x="191.7" y="26.5">C9</text>
<text x="210.1" y="25">VCC1</text>
<text x="210.1" y="27.5">RXD</text>
<text x="219.1" y="27.5">CANH</text>
<text x="219.2" y="25">VCC2</text>
<text x="236.9" y="26.3">C2</text>
<text x="249" y="25">PESD1CAN</text>
<text x="29" y="31.3">D+</text>
<text x="29" y="33.9">D-</text>
<text x="39.1" y="35.9">R15</text>
<text x="39.3" y="33.9">22</text>
<text x="39.3" y="31.3">22</text>
<text x="64.2" y="31.3">1k5</text>
<text x="107.5" y="33.6">+3.3V</text>
<text x="112.3" y="35.5">R18</text>
<text x="196.2" y="31.3">1u</text>
<text x="210.1" y="30.1">TXD</text>
<text x="210.1" y="32.6">GND1</text>
<text x="219" y="32.6">GND2</text>
<text x="219.4" y="30.1">CANL</text>
<text x="236.9" y="31.3">1u</text>
<text x="260.2" y="35.5">GND1</text>
<text x="275.2" y="35.3" transform="rotate(-90 275.2 35.3)">Term_3</text>
<text x="17.8" y="37.7">GND</text>
<text x="26.3" y="37.1" transform="rotate(-90 26.3 37.1)">Shield</text>
<text x="28.8" y="37.1" transform="rotate(-90 28.8 37.1)">GND</text>
<text x="76.8" y="36.7">R17</text>
<text x="76.8" y="39">330</text>
<text x="112.3" y="40.6">R10</text>
<text x="112.8" y="37.7">1k</text>
<text x="125" y="37.7">NRST</text>
<text x="135.5" y="36.9" transform="rotate(-90 135.5 36.9)">VBAT</text>
<text x="138" y="36.1" transform="rotate(-90 138 36.1)">VDD</text>
<text x="140.6" y="36.1" transform="rotate(-90 140.6 36.1)">VDD</text>
<text x="143.1" y="36.1" transform="rotate(-90 143.1 36.1)">VDD</text>
<text x="143.8" y="40.2">USART2_DE</text>
<text x="145.6" y="36.1" transform="rotate(-90 145.6 36.1)">VDD</text>
<text x="148.2" y="37.2" transform="rotate(-90 148.2 37.2)">VDDA</text>
<text x="150.7" y="37.7">PA0</text>
<text x="193.5" y="37.9">+5V</text>
<text x="197.2" y="39.7">0.5A</text>
<text x="205" y="36.4">GND</text>
<text x="212.6" y="37.9">B0505S-1W</text>
<text x="214.4" y="41.5">Vin</text>
<text x="218.5" y="41.5">+Vo</text>
<text x="242.4" y="40.5">SW1</text>
<text x="251.4" y="37.7">D1</text>
<text x="47.5" y="42.8">GND</text>
<text x="83.4" y="43.7" transform="rotate(-90 83.4 43.7)">10k</text>
<text x="83.9" y="42.8">R16</text>
<text x="108.5" y="46.6">GND</text>
<text x="112.8" y="42.8">10k</text>
<text x="125" y="42.8">BOOT0</text>
<text x="125" y="47.9">RCC_OSC_IN</text>
<text x="143.7" y="45.3">USART2_RX</text>
<text x="144" y="42.8">USART2_TX</text>
<text x="150.7" y="47.9">PA4</text>
<text x="198.1" y="43.3">F1</text>
<text x="214.4" y="46.6">GND</text>
<text x="220" y="46.6">0V</text>
<text x="254" y="44">120</text>
<text x="254.6" y="46.1">R1</text>
<text x="80.5" y="50.4">GND</text>
<text x="125" y="50.4">RCC_OSC_OUT</text>
<text x="125" y="52.9">PF4</text>
<text x="144.4" y="52.9">SPI1_MISO</text>
<text x="145.2" y="50.4">SPI1_SCK</text>
<text x="206.2" y="50.4">GND</text>
<text x="217.1" y="50.6">Q2</text>
<text x="226" y="50.7">GND1</text>
<text x="17.8" y="58">1N5817</text>
<text x="28.7" y="57.1">D9</text>
<text x="33.2" y="58">LM1117MP-3.3</text>
<text x="49.8" y="59.3">TP1</text>
<text x="125" y="58">UART5_RX</text>
<text x="150.7" y="55.5">PA7</text>
<text x="150.7" y="58">PA8</text>
<text x="22.5" y="64.5" transform="rotate(-90 22.5 64.5)">TP2</text>
<text x="29.7" y="60.8">+5V</text>
<text x="36.1" y="64.4">VI</text>
<text x="39.3" y="60.6">U4</text>
<text x="42.6" y="64.4">VO</text>
<text x="52.9" y="60.8">+3.3V</text>
<text x="125" y="63.1">PC0</text>
<text x="125" y="65.6">PC1</text>
<text x="138.4" y="60.6">U6</text>
<text x="146.7" y="65.6">USB_DM</text>
<text x="149.5" y="63.1">PA10</text>
<text x="150.7" y="60.6">PA9</text>
<text x="17.8" y="68.2">1N5817</text>
<text x="21.6" y="70.7">D7</text>
<text x="32.4" y="70.7">0.1</text>
<text x="41.5" y="68.1" transform="rotate(-90 41.5 68.1)">GND</text>
<text x="48.5" y="66.1">C16</text>
<text x="48.8" y="70.5">0.1</text>
<text x="56.1" y="66.1">C12</text>
<text x="56.4" y="70.5">22u</text>
<text x="125" y="68.2">PC2</text>
<text x="125" y="70.7">PC3</text>
<text x="137.7" y="70.7">SYS_JTMS-SWDIO</text>
<text x="146.9" y="68.2">USB_DP</text>
<text x="199.4" y="66.6">Isolated_485_01</text>
<text x="200.9" y="70.7">Rx</text>
<text x="228.2" y="66.6">Isolated_485_2</text>
<text x="229.6" y="70.7">Rx</text>
<text x="257.8" y="66.6">Isolated_485_3</text>
<text x="259.3" y="70.7">Rx</text>
<text x="20.4" y="74.1">J9</text>
<text x="30.5" y="73.3">C13</text>
<text x="38.6" y="77.1">GND</text>
<text x="45.6" y="77.1">TP3</text>
<text x="97.2" y="75">JP3</text>
<text x="125" y="73.3">USART1_TX</text>
<text x="125" y="75.8">USART1_RX</text>
<text x="137.5" y="73.3">SYS_JTCK-SWCLK</text>
<text x="149.5" y="75.8">PA15</text>
<text x="200.9" y="75.8">DE~{RE}</text>
<text x="200.9" y="73.3">Tx</text>
<text x="229.6" y="75.8">DE~{RE}</text>
<text x="229.6" y="73.2">Tx</text>
<text x="259.3" y="75.8">DE~{RE}</text>
<text x="259.3" y="73.3">Tx</text>
<text x="24.6" y="83.4">GND</text>
<text x="91.9" y="81.2">GND</text>
<text x="125" y="78.3">PC6</text>
<text x="125" y="80.9">PC7</text>
<text x="125" y="83.4">PC8</text>
<text x="150.5" y="80.9">PB0</text>
<text x="150.5" y="83.4">PB1</text>
<text x="125" y="86">PC9</text>
<text x="125" y="88.5">UART4_TX</text>
<text x="150.5" y="86">PB2</text>
<text x="150.5" y="88.5">PB3</text>
<text x="125" y="91">UART4_RX</text>
<text x="125" y="93.6">UART5_TX</text>
<text x="150.5" y="91">PB4</text>
<text x="150.5" y="93.6">PB5</text>
<text x="125" y="96.1">PC13</text>
<text x="125" y="98.7">PC14</text>
<text x="125" y="101.2">PC15</text>
<text x="150.5" y="96.1">PB6</text>
<text x="150.5" y="98.7">PB7</text>
<text x="150.5" y="101.2">PB8</text>
<text x="208.3" y="97.8">Isolated_232</text>
<text x="248.4" y="97.4">JP5</text>
<text x="144" y="106.3">USART3_TX</text>
<text x="150.5" y="103.7">PB9</text>
<text x="207.2" y="107.5">Rx2</text>
<text x="207.2" y="102.5">Rx1</text>
<text x="207.2" y="105">Tx1</text>
<text x="261.8" y="103.7">Rx</text>
<text x="265.4" y="105.4">SSI_422</text>
<text x="129.5" y="111.4">STM32F303RBT6</text>
<text x="143.7" y="108.8">USART3_RX</text>
<text x="149.3" y="111.4">PB12</text>
<text x="149.3" y="113.9">PB13</text>
<text x="207.2" y="110.1">Tx2</text>
<text x="261.8" y="108.8">Tx</text>
<text x="143.8" y="116.4">USART3_DE</text>
<text x="149.3" y="119">PB15</text>
<text x="193" y="119">JP2</text>
<text x="204.6" y="119">JP1</text>
<text x="248.4" y="115.7">JP4</text>
<text x="140.6" y="122.7" transform="rotate(-90 140.6 122.7)">VSS</text>
<text x="143.1" y="122.7" transform="rotate(-90 143.1 122.7)">VSSA</text>
<text x="140.2" y="130.7">GND</text>
<text x="138.4" y="141.9">Y1</text>
<text x="130.8" y="149.5">C19</text>
<text x="137.1" y="144.5">8MHz</text>
<text x="144.2" y="149.5">C20</text>
<text x="132.1" y="154.5">12</text>
<text x="144.8" y="154.5">12</text>
<text x="140.8" y="157.7">GND</text>
<text x="123.1" y="175.2">SW4</text>
<text x="127.2" y="175.7">+3.3V</text>
<text x="141.5" y="175.8">SW3</text>
<text x="152.3" y="177.4">GND</text>
<text x="137.7" y="184.8">C22</text>
<text x="144.6" y="184.5">0.1</text>
<text x="157.2" y="183.7">22</text>
<text x="168.4" y="181.3">J3</text>
<text x="168.4" y="183.7">Prog</text>
<text x="146.6" y="186.9">GND</text>
<text x="152" y="188.2">+3.3V</text>
</g>
<g font-size="1.8" fill="#0f0f0f">
<text x="197.5" y="23.8">5vcan</text>
<text x="33.6" y="25.1">1 VB</text>
<text x="49.5" y="25.1">VB</text>
<text x="225.4" y="26.4">7 CANH</text>
<text x="225.4" y="29">6 CANL</text>
<text x="240.2" y="27.6">CANL</text>
<text x="261.5" y="27.6">CANH</text>
<text x="52.6" y="30.2">1 USB_DP</text>
<text x="52.6" y="32.8">3 USB_DM</text>
<text x="239.9" y="32.7">CANH</text>
<text x="82.5" y="37.8">USB_pullup</text>
<text x="117.5" y="41.6">boot 60</text>
<text x="119.2" y="36.5">rst</text>
<text x="157.5" y="39">485DE2</text>
<text x="157.5" y="41.6">485Tx2</text>
<text x="261.8" y="37.8">CANL</text>
<text x="116" y="46.6">OSCIN 5</text>
<text x="157.5" y="44.1">485Rx2</text>
<text x="231.9" y="42.8">CANL</text>
<text x="259.7" y="42.8">CANH</text>
<text x="26.7" y="53">VB</text>
<text x="114.3" y="49.2">OSCOUT 6</text>
<text x="118.1" y="56.8">URx 54</text>
<text x="192.1" y="69.5">485Rx1</text>
<text x="220.8" y="69.5">485Rx2</text>
<text x="250.5" y="69.5">485Rx3</text>
<text x="104.1" y="75.9">CE</text>
<text x="114.6" y="74.6">485Rx1</text>
<text x="114.9" y="72">485Tx1</text>
<text x="191.9" y="74.6">485DE1</text>
<text x="192.4" y="72">485Tx1</text>
<text x="220.7" y="74.5">485DE2</text>
<text x="221.1" y="72">485Tx2</text>
<text x="250.3" y="74.6">485DE3</text>
<text x="250.8" y="72">485Tx3</text>
<text x="157.5" y="79.7">485DE1</text>
<text x="114.6" y="89.8">232Rx1</text>
<text x="114.9" y="87.3">232Tx1</text>
<text x="118.4" y="92.4">UTx53</text>
<text x="198.4" y="101.3">232Rx1</text>
<text x="237.7" y="98.7">422Rx</text>
<text x="254.6" y="98.8">1 MISO</text>
<text x="157.5" y="107.6">485Rx3</text>
<text x="157.5" y="105.1">485Tx3</text>
<text x="198.7" y="103.8">232Tx1</text>
<text x="238" y="111.4">422Tx</text>
<text x="254.6" y="111.5">1 SCK</text>
<text x="157.5" y="115.2">485DE3</text>
<text x="190.5" y="115.2">URx 2</text>
<text x="205" y="115.3">2 UTx</text>
<text x="197.8" y="128" transform="rotate(-90 197.8 128)">422Rx</text>
<text x="202.9" y="127.7" transform="rotate(-90 202.9 127.7)">422Tx</text>
<text x="129.9" y="147">OSCIN</text>
<text x="143.5" y="147">OSCOUT</text>
<text x="115.6" y="178.1">boot</text>
<text x="135.7" y="178.7">rst</text>
<text x="152.3" y="177.4">GNDSWDIO</text>
<text x="156.1" y="174.9">SWCLK</text>
<text x="158.2" y="185.1">boot</text>
<text x="159.8" y="187.6">rst</text>
</g>
<g font-size="1.8" fill="#a90000">
<text x="207.6" y="23.9">1</text>
<text x="225.4" y="23.9">8</text>
<text x="49.3" y="27.4" transform="rotate(-90 49.3 27.4)">5</text>
<text x="207.6" y="26.4">2</text>
<text x="207.6" y="29">3</text>
<text x="225.4" y="26.4">7</text>
<text x="225.4" y="29">6</text>
<text x="246.3" y="27.7">1</text>
<text x="267.9" y="27.7">1</text>
<text x="33.6" y="30.2">3</text>
<text x="33.6" y="32.8">2</text>
<text x="45" y="30.2">6</text>
<text x="45" y="32.8">4</text>
<text x="52.6" y="30.2">1</text>
<text x="52.6" y="32.8">3</text>
<text x="70.4" y="30.2">3</text>
<text x="78" y="30.2">2</text>
<text x="134.4" y="31.2" transform="rotate(-90 134.4 31.2)">1</text>
<text x="136.9" y="31.8" transform="rotate(-90 136.9 31.8)">19</text>
<text x="139.4" y="31.8" transform="rotate(-90 139.4 31.8)">32</text>
<text x="142" y="31.8" transform="rotate(-90 142 31.8)">48</text>
<text x="144.5" y="31.8" transform="rotate(-90 144.5 31.8)">64</text>
<text x="147.1" y="31.8" transform="rotate(-90 147.1 31.8)">13</text>
<text x="225.4" y="31.5">5</text>
<text x="246.3" y="32.8">2</text>
<text x="260.3" y="30.2">3</text>
<text x="267.9" y="30.2">2</text>
<text x="267.9" y="32.8">3</text>
<text x="25.1" y="40.1" transform="rotate(-90 25.1 40.1)">5</text>
<text x="27.7" y="40.1" transform="rotate(-90 27.7 40.1)">4</text>
<text x="49.3" y="37.5" transform="rotate(-90 49.3 37.5)">2</text>
<text x="74.7" y="37.5" transform="rotate(-90 74.7 37.5)">1</text>
<text x="121.9" y="41.7">60</text>
<text x="122.5" y="36.6">7</text>
<text x="154.9" y="36.6">14</text>
<text x="154.9" y="39.1">15</text>
<text x="154.9" y="41.7">16</text>
<text x="210.1" y="40.4">2</text>
<text x="225.4" y="40.4">4</text>
<text x="122.5" y="46.7">5</text>
<text x="154.9" y="44.2">17</text>
<text x="154.9" y="46.7">20</text>
<text x="210.1" y="45.5">1</text>
<text x="225.4" y="45.5">3</text>
<text x="238.7" y="42.9">2</text>
<text x="248.8" y="42.9">1</text>
<text x="121.9" y="51.8">18</text>
<text x="122.5" y="49.3">6</text>
<text x="154.9" y="49.3">21 SCK</text>
<text x="154.9" y="49.3">21</text>
<text x="154.9" y="51.8">22</text>
<text x="121.9" y="56.9">54</text>
<text x="154.9" y="54.4">23</text>
<text x="154.9" y="56.9">41</text>
<text x="154.9" y="59.4">42</text>
<text x="33.6" y="63.2">3</text>
<text x="46.3" y="63.2">2</text>
<text x="122.5" y="62">8</text>
<text x="122.5" y="64.5">9</text>
<text x="154.9" y="62">43</text>
<text x="154.9" y="64.5">44</text>
<text x="40.4" y="70.6" transform="rotate(-90 40.4 70.6)">1</text>
<text x="121.9" y="67.1">10</text>
<text x="121.9" y="69.6">11</text>
<text x="154.9" y="67.1">45</text>
<text x="154.9" y="69.6">46</text>
<text x="24.1" y="75.9">2</text>
<text x="121.9" y="72.1">24</text>
<text x="121.9" y="74.7">25</text>
<text x="121.9" y="77.2">37</text>
<text x="154.9" y="74.7">50</text>
<text x="154.9" y="72.1">49</text>
<text x="24.1" y="78.5">1</text>
<text x="121.9" y="79.8">38</text>
<text x="121.9" y="82.3">39</text>
<text x="154.9" y="79.8">26</text>
<text x="154.9" y="82.3">27</text>
<text x="121.9" y="84.8">40</text>
<text x="121.9" y="87.4">51</text>
<text x="121.9" y="89.9">52</text>
<text x="154.9" y="84.8">28</text>
<text x="154.9" y="87.4">55</text>
<text x="154.9" y="89.9">56</text>
<text x="121.9" y="92.5">53</text>
<text x="122.5" y="95">2</text>
<text x="154.9" y="92.5">57</text>
<text x="154.9" y="95">58</text>
<text x="122.5" y="97.5">3</text>
<text x="122.5" y="100.1">4</text>
<text x="154.9" y="97.5">59</text>
<text x="154.9" y="100.1">61</text>
<text x="244.4" y="98.8">3</text>
<text x="154.9" y="102.6">62</text>
<text x="154.9" y="105.2">29</text>
<text x="154.9" y="107.7">30</text>
<text x="249.9" y="102.3" transform="rotate(-90 249.9 102.3)">2</text>
<text x="154.9" y="110.2">33</text>
<text x="154.9" y="112.8">34</text>
<text x="197.9" y="111.2" transform="rotate(-90 197.9 111.2)">3</text>
<text x="202.9" y="111.2" transform="rotate(-90 202.9 111.2)">3</text>
<text x="244.4" y="111.5">3</text>
<text x="249.9" y="109.9" transform="rotate(-90 249.9 109.9)">2</text>
<text x="154.9" y="115.3">35</text>
<text x="154.9" y="117.9">36</text>
<text x="139.4" y="125.8" transform="rotate(-90 139.4 125.8)">31</text>
<text x="197.9" y="121.4" transform="rotate(-90 197.9 121.4)">1</text>
<text x="202.9" y="121.4" transform="rotate(-90 202.9 121.4)">1</text>
<text x="163.8" y="175">1</text>
<text x="163.8" y="177.5">2</text>
<text x="163.8" y="180.1">3</text>
<text x="163.8" y="182.6">4</text>
<text x="163.8" y="185.2">5</text>
<text x="163.8" y="187.7">6</text>
</g>
<g font-size="1.8" fill="#0000c2">
<text x="236.9" y="48">Terminal</text>
<text x="246.1" y="48">on/off</text>
<text x="203.7" y="64.1">485-2</text>
<text x="232.9" y="64.1">485-3</text>
<text x="263.4" y="64.1">485-1</text>
<text x="67.4" y="75.8">Disable</text>
<text x="69.9" y="77.8">enable</text>
<text x="75.5" y="75.8">UART5</text>
<text x="77.4" y="77.8">config</text>
<text x="82.6" y="75.8">interface</text>
<text x="84.4" y="77.8">interface</text>
<text x="16" y="85.7">External</text>
<text x="24.9" y="85.7">5V</text>
</g>
<g font-size="1.8" fill="#725600">
<text x="205.9" y="79.8">iso485.kicad_sch</text>
<text x="234.7" y="79.7">iso485.kicad_sch</text>
<text x="264.4" y="79.8">iso485.kicad_sch</text>
<text x="212.3" y="113.5">isolated_232.kicad_sch</text>
<text x="266.9" y="112.8">ssi_422.kicad_sch</text>
</g>
</svg>
